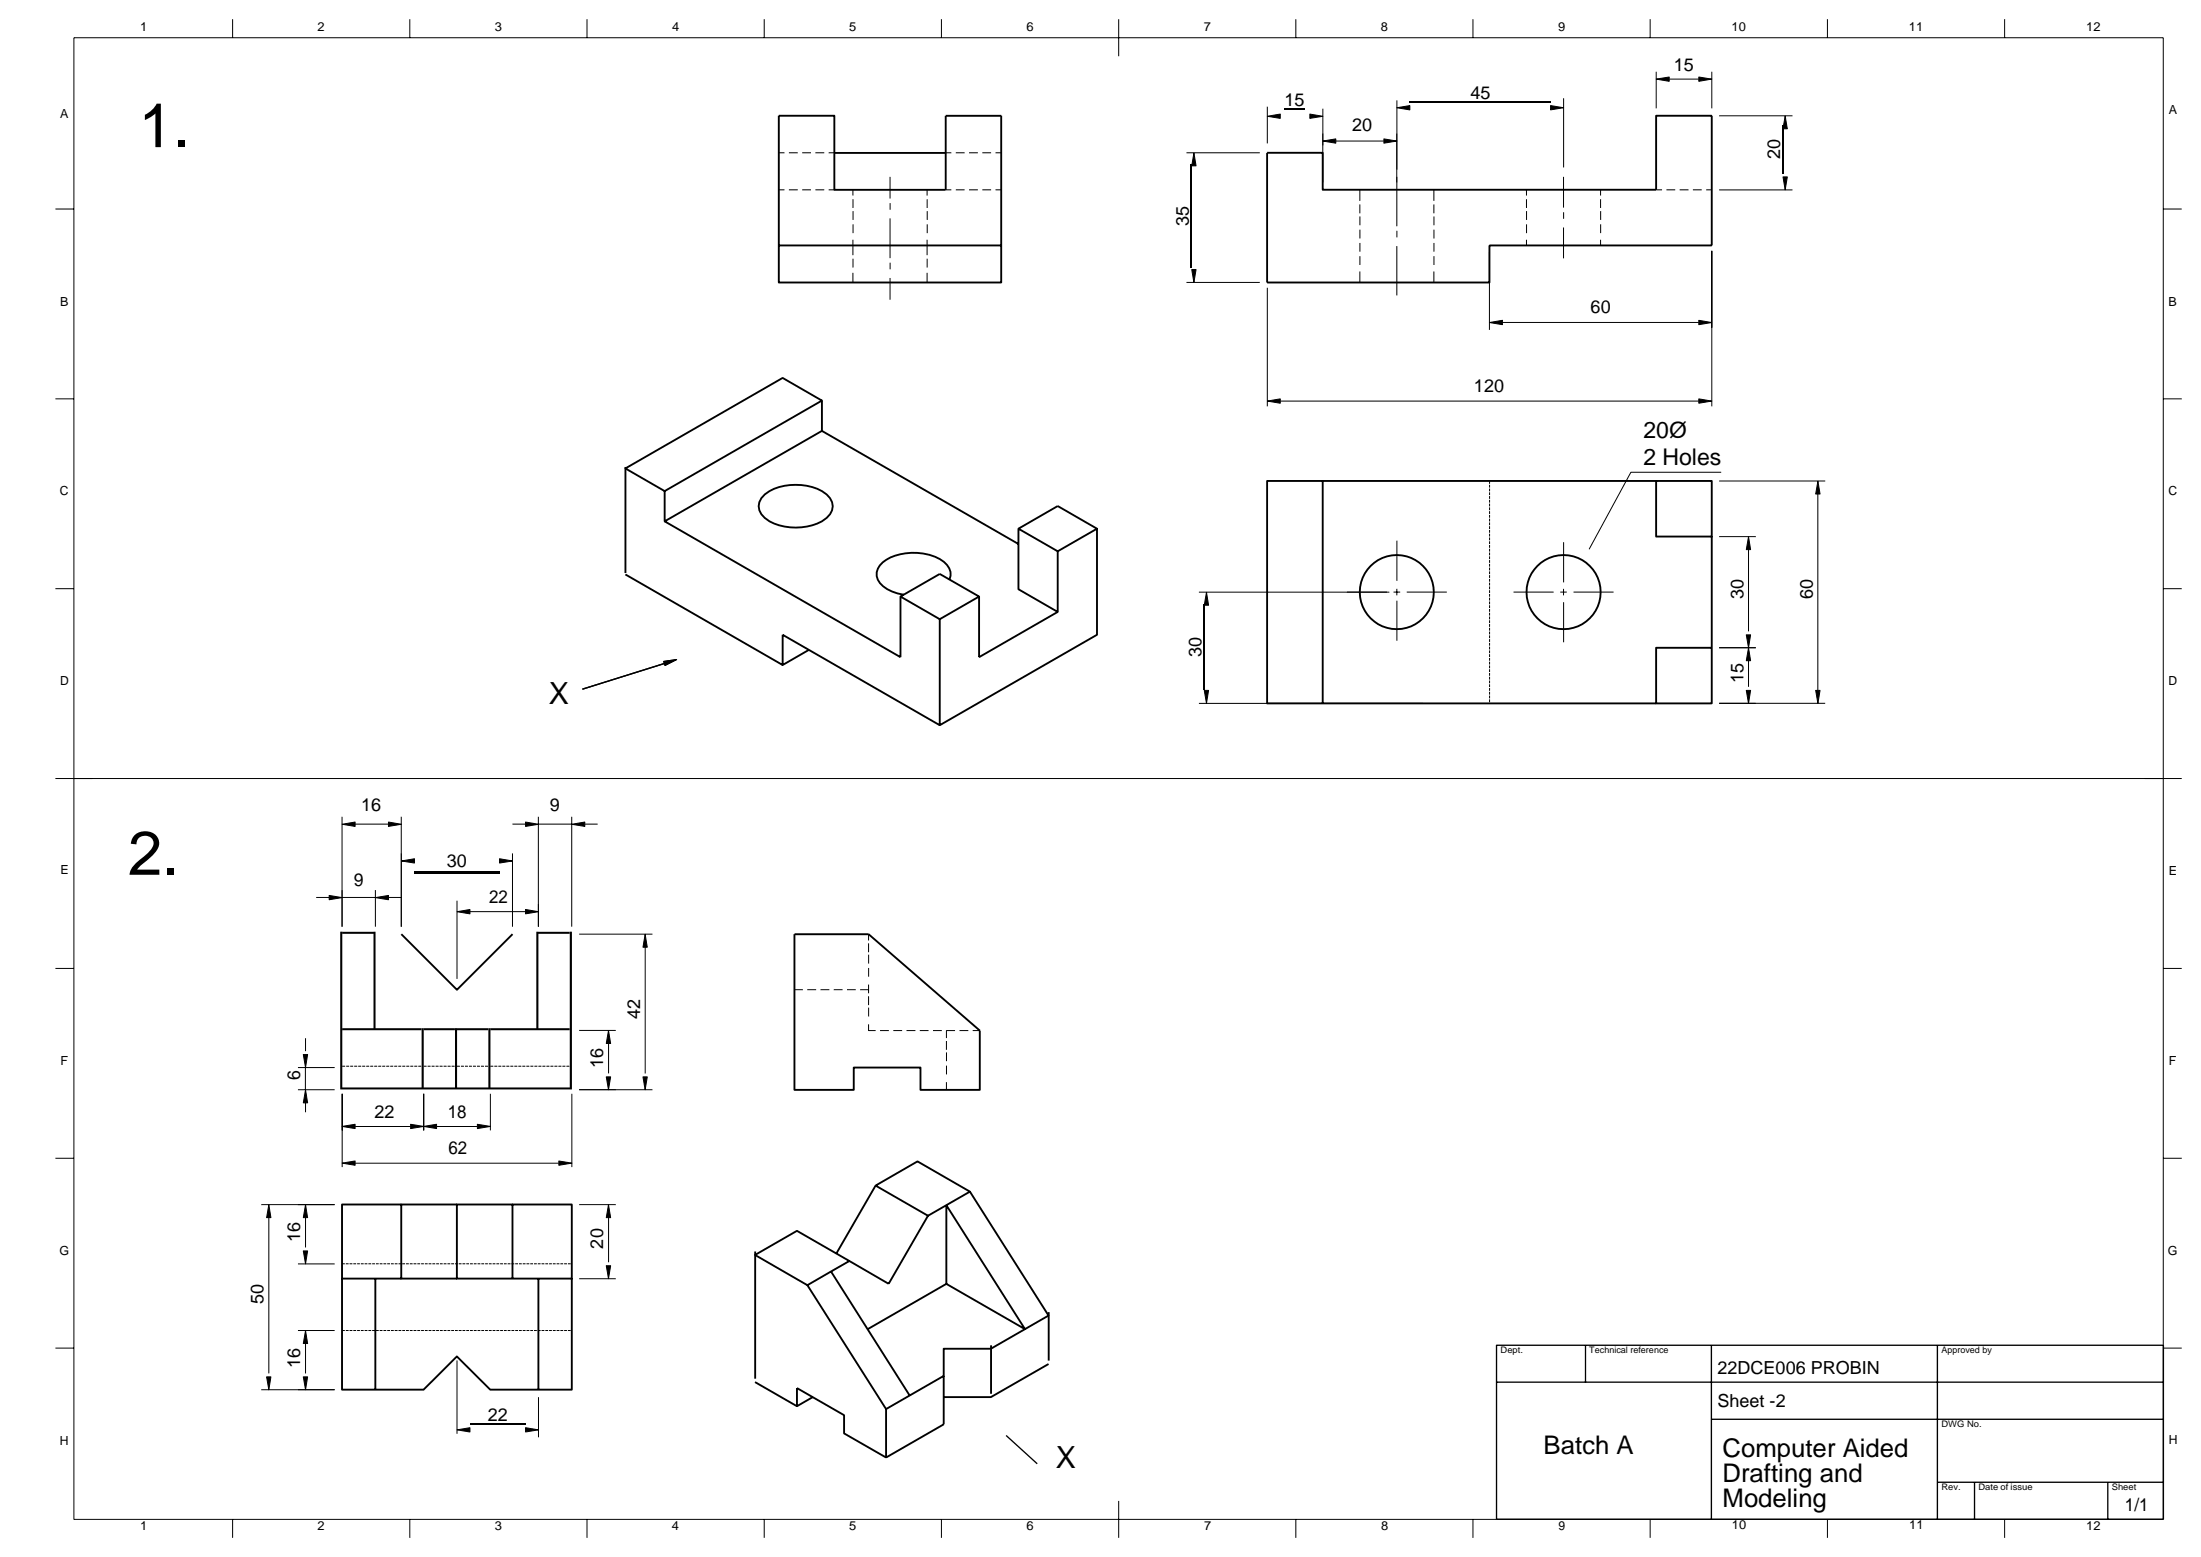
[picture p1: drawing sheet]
<svg xmlns="http://www.w3.org/2000/svg" width="558mm" height="395mm" viewBox="0 0 558 395" stroke-linecap="round" stroke-linejoin="round" font-family="sans-serif">
<g fill="none" stroke="#000" stroke-width=".48">
<path d="M211.7 38.8h28.3M321.5 38.8h14.1v9.4h84.6v-18.8h14.1v32.9h-56.4v9.4h-56.4zM239.9 48.2h-28.2v-18.8h-14.1v42.3h56.4v-9.4h-56.4M240 48.2v-18.8h14.1l-.1 32.9M158.7 118.5v26.9M208.5 101.7l-9.9-5.8-39.9 23 9.9 5.7M208.5 109.3l49.9 28.7M168.6 124.6l39.9-22.9v7.6l-39.9 23zM168.6 132.3l59.9 34.5v-15.4l9.9-5.8 10 5.8v15.4l20-11.5M194 125.5a13.9 13.9 0 0 1 15.7 0 3.6 3.6 0 0 1 0 5.9 13.8 13.8 0 0 1-15.7 0 3.6 3.6 0 0 1 0-5.9zM258.4 134.2l10 5.7v15.4l-10-5.8v-15.3l10-5.8 9.9 5.8-9.9 5.7M278.3 134.2v26.9l-39.9 22.9v-26.9"/>
<path d="M335.6 122h-14.1v56.5h14.1M335.6 122v56.5M335.6 122h84.6M420.2 122h14.1v14.2h-14.1zM434.3 136.2v28.2M158.7 145.8l39.9 23M228.5 151.4l9.9 5.7 10-5.7M240.9 147.1a4.1 4.1 0 0 0-2.4-5.2 14.2 14.2 0 0 0-14.5 .8 3.7 3.7 0 0 0 .1 6.1 10.9 10.9 0 0 0 5.2 2.1M205.2 164.9l-6.6 3.9v-7.7l39.8 22.9M335.6 178.5h84.6M420.2 164.4h14.1v14.1h-14.1zM101.8 237l14.1 14.2 14.2-14.2"/>
<path d="M220.4 237l28.2 24.5v15.1h-15v-5.7h-17v5.7h-15v-39.6l18.8 .1M101.8 305.6h-15v18.8h15M115.9 305.6h14.1v18.8h-14.1zM115.9 305.6h-14.1v18.8h14.1M130 305.6h15.1v18.8h-15.1M191.6 317.6v32.2M222.2 300.8l13.3 7.7-10 17.3-23.3-13.5-10.6 6.2 13.3 7.6 10.6-6.1M222.2 300.8l10.6-6.1 13.3 7.7-10.6 6.1M222.2 300.8l-10 17.3M246.1 302.4l19.9 31.4-14.6 8.4h-12v6.9l-8.6 5M86.8 324.4v28.2h8.4M95.2 324.4v28.2"/>
<path d="M136.6 324.4v28.2M145.1 324.4v28.2h-20.7l-8.5-8.4-8.4 8.4h-12.3M204.9 326.1l19.9 31.5 6-3.5M210.9 322.7l19.9 31.4M240.1 325.8l20 11.5-20-31.5v20l-19.9 11.5M266.1 333v12.3M191.6 350.7l10.6 6.1M206.2 354.5l-4 2.3v-4.6l12 6.9v4.6l10.6 6.2M224.8 357.6v12.3M239.4 349.1v12.3l-14.6 8.5M251.5 341.4v12.3M266 346.1l-14.6 8.4h-12"/>
<circle cx="354.4" cy="150.3" r="9.4"/>
<circle cx="396.7" cy="150.3" r="9.4"/>
</g>
<path d="M377.9 122.1v56.4M86.8 320.7h58.3M86.8 337.6h58.3" fill="none" stroke="#000" stroke-width=".25" stroke-dasharray=".7 .2" stroke-linecap="butt"/>
<g fill="none" stroke="#000" stroke-width=".25">
<path d="M18.8 9.6h530.1v376h-530.1zM59 4.9v4.7M104 4.9v4.7M148.9 4.9v4.7M193.9 4.9v4.7M238.9 4.9v4.7M283.8 4.9v9.4M328.8 4.9v4.7M373.7 4.9v4.7M418.7 4.9v4.7M420.2 18.2v9.3M431 19.5l3.3 .6-3.3 .5z"/>
<path d="M434.3 18.2v9.3M463.7 4.9v4.7M508.6 4.9v4.7M197.6 38.8h1.5M200.2 38.8h2.2M203.5 38.8h2.3M206.9 38.8h2.2M210.3 38.8h1.4M239.9 38.8h1.5M242.5 38.8h2.3M245.9 38.8h2.2M249.2 38.8h2.3"/>
<path d="M252.6 38.8h1.5M301 38.8h18.7M302.9 38.8l.6 3.3h-1.1zM321.6 29.5l3.2-.6v1.1zM321.6 27.1v9.3M332.4 28.9l3.3 .6-3.3 .5zM335.7 35.8l3.2-.6v1.1zM335.7 27.6l-.1 18.7M338.9 35.8h12.2M351.1 35.2l3.3 .6-3.3 .5zM354.4 33.9v23.5M354.4 27.3l3.3-.5v1.1z"/>
<path d="M354.4 25.5v17.5M393.4 26.8l3.3 .5-3.3 .6zM396.7 24.9v17.6M420.2 20.1l3.3-.6v1.1zM423.5 20.1h7.6M436.2 29.4h18.6M452.9 29.4l.6 3.3h-1.1zM14.1 53h4.7M197.6 48.2h1.5M200.2 48.2h2.2M203.5 48.2h2.3M206.9 48.2h2.2"/>
<path d="M210.3 48.2h1.4M216.4 48.2v1.4M216.4 50.6v2.2M216.4 53.6v2.2M216.4 56.9v2.3M225.8 44.9v5.5M225.8 55.4v10.1M225.8 51.5v1.7M235.2 48.2v1.4M235.2 50.6v2.2M235.3 53.6v2.2M235.3 56.9v2.3"/>
<path d="M239.9 48.2h1.5M242.5 48.2h2.3M245.9 48.2h2.2M249.2 48.2h2.3M252.6 48.2h1.5M345 48.2v2.8M345 51.9v2.2M345.1 54.9v2.3M345.1 58.3v2.2M354.4 58.6v1.6M363.8 48.2v2.8M363.8 51.9v2.2"/>
<path d="M363.8 54.9v2.3M363.8 58.3v2.2M387.3 48.2v1.4M387.3 50.6v2.2M387.3 53.6v2.2M387.3 56.9v2.3M396.7 44.9v7.8M396.7 57.7v7.9M396.7 53.9v1.6M406.1 48.2v1.4M406.1 50.6v2.2M406.1 53.6v2.2"/>
<path d="M406.1 56.9v2.3M420.2 48.2h1.5M422.8 48.2h2.3M426.2 48.2h2.2M429.5 48.2h2.3M432.9 48.2h1.5M436.2 48.2h18.6M452.4 44.9h1.1l-.6 3.3zM548.9 53h4.7M216.4 60.8v4M216.4 69.2v2.5M216.4 65.7v2.2"/>
<path d="M225.8 70.5v5.6M225.8 66.7v1.6M235.2 60.8v4M235.2 69.2v2.5M235.2 65.7v2.2M301 71.7h18.7M302.4 68.4h1.1l-.6 3.3zM321.6 73v30.1M345 68.9v2.8M345.1 61.6v2.3M345.1 65v2.2M354.4 62.4v12.6"/>
<path d="M363.8 68.9v2.8M363.8 61.6v2.3M363.8 65v2.2M377.9 64.2v19.5M387.3 60.8v1.5M406.1 60.8v1.5M434.3 63.6v39.5M377.9 81.8l3.3-.5v1.1zM381.2 81.8h49.8M431 81.3l3.3 .5-3.3 .6zM14.1 101.2h4.7M321.6 101.8l3.2-.6v1.1z"/>
<path d="M324.8 101.8h106.3M431 101.2l3.3 .6-3.3 .5zM436.7 119.8h-22.9l-10.6 19.6M548.9 101.2h4.7M354.4 137.2v10.2M396.7 137.6v10.2M436.2 122.1h26.9M436.2 136.2h9.3M443.7 136.2l.5 3.3h-1.1zM443.7 138.6v21.6M461.2 125.3v49.9M461.3 122.1l.5 3.3h-1.1z"/>
<path d="M14.1 149.4h4.7M304.2 150.3h48.3M306.1 150.3l.6 3.3h-1.1zM353.6 150.2h1.7M354.4 149.4v1.7M354.4 152.4v10.2M356.9 150.2h10.2M384 150.2h10.2M395.9 150.2h1.6M396.7 149.4v1.7M396.7 152.8v10.2M399.2 150.2h10.2"/>
<path d="M548.9 149.4h4.7M168.4 167.8l3.3-.4-3 1.5zM304.2 178.5h56.7M305.6 175.2h1.1l-.6 3.3zM436.2 178.5h26.9M436.2 164.4h9.3M443.1 161.1h1.1l-.5 3.3zM443.1 175.2h1.1l-.5 3.3zM443.7 164.4l.5 3.3h-1.1zM443.7 166.8v7.5M460.7 175.2h1.1l-.5 3.3zM14.1 197.6h539.5"/>
<path d="M86.8 207.3v27.9M86.8 209.2l3.3-.6v1.1zM90.1 209.1h8.4M98.6 208.6l3.2 .6-3.2 .5zM101.8 207.3v27.9M101.8 218.5l3.4-.6v1.1zM126.8 217.9l3.2 .6-3.2 .5zM130 209.1h3.3M130 216.6v18.6M133.3 208.6l3.3 .6-3.3 .5zM136.6 209.1h8.5M136.6 207.3v27.9"/>
<path d="M145.1 207.3v27.9M145.1 209.2l3.3-.6v1.1zM148.4 209.1h3.2M80.2 227.7h3.3M83.5 227.2l3.3 .6-3.3 .5zM86.8 227.7h8.4M95.2 225.9v9.3M95.3 227.8l3.3-.6v1.1zM98.5 227.7h3.3M116 231.4l3.2-.6v1.1zM116 228.6v19.8M119.2 231.3h14.1"/>
<path d="M133.3 230.8l3.3 .6-3.3 .5zM136.6 229.4v5.8M146.9 237h18.6M163.7 237.1l.5 3.3h-1.1zM163.7 239.5v32.9M220.4 237v1.7M220.4 239.4v2.2M14.1 245.7h4.7M201.6 251.1h2.1M204.8 251.1h2.3M208.2 251.1h2.2M211.5 251.1h2.3"/>
<path d="M214.9 251.1h2.2M218.2 251.1h2.2M220.4 249.8v2.3M220.4 252.8v2.3M220.4 259.9v1.6h1.8M220.4 242.3v2.2M220.4 245.6v2.2M220.4 255.7v2.2M548.9 245.7h4.7M75.6 276.5h9.3M75.6 270.9h9.3M77 267.6h1.1l-.6 3.3z"/>
<path d="M77.5 270.9v5.6M77.5 276.5l.6 3.4h-1.1zM77.5 263.5v3.2M77.5 279v3.2M86.8 277.5v18.7M107.5 277.5v9.3M124.4 277.5v9.3M145.1 277.5v18.7M146.9 276.5h18.6M146.9 261.5h9.3M153.8 273.3h1.1l-.5 3.2zM154.4 261.5l.5 3.3h-1.1z"/>
<path d="M154.4 263.9v8.5M163.1 273.3h1.1l-.5 3.2zM223.3 261.5h2.2M226.7 261.5h2.2M230 261.5h2.3M233.4 261.5h2.2M236.7 261.5h2.3M240.1 261.5h2.2M240.1 261.5v1.9M240.1 264.2v2.2M240.1 274.6v1.9M240.2 267.1v2.2"/>
<path d="M240.2 270.4v2.2M243.5 261.5h2.2M246.8 261.5h1.8M14.1 293.9h4.7M86.8 285.8l3.3-.5v1.1zM86.8 295.2l3.3-.6v1.1zM90.1 285.9h14.1M90.1 295.2h51.7M104.2 285.3l3.3 .5-3.3 .6zM107.5 285.8l3.3-.5v1.1zM110.8 285.9h10.3M121.1 285.3l3.3 .5-3.3 .6z"/>
<path d="M141.8 294.6l3.3 .6-3.3 .5zM548.9 293.9h4.7M66.3 305.7h18.6M68.2 305.7l.5 3.3h-1.1zM68.2 308.1v40.4M77 317.4h1.1l-.6 3.3zM77.5 305.7l.6 3.3h-1.1zM77.5 308.1v8.4M146.9 305.7h9.3M154.4 305.7l.5 3.3h-1.1zM154.4 308.1v12.2M75.6 320.7h9.3"/>
<path d="M75.6 337.6h9.3M77.5 337.6l.6 3.3h-1.1zM146.9 324.5h9.3M153.8 321.2h1.1l-.5 3.3zM14.1 342.1h4.7M66.3 352.7h18.6M67.6 349.4h1.1l-.5 3.3zM75.6 352.6h9.3M77 349.4h1.1l-.6 3.3zM77.5 340v8.5M116 345.2v18.6M136.6 354.5v10.2"/>
<path d="M548.9 342.1h4.7M116 362.8l3.2-.5v1.1zM133.3 362.3l3.3 .5-3.3 .6zM59 385.6v4.6M104 385.6v4.6M148.9 385.6v4.6M193.9 385.6v4.6M238.9 385.6v4.6M283.8 380.9v9.3M328.8 385.6v4.6M373.7 385.6v4.6M418.7 385.6v4.6"/>
<path d="M463.7 385.6v4.6M508.6 385.6v4.6"/>
</g>
<g fill="none" stroke="#000" stroke-width=".34">
<path d="M325.9 27.6h5.1M357.7 25.9h35.8M452.3 31.7v12.2M302.3 41.5v26.4M305.5 153.3v21.6M168.6 168.4l-20.8 6.5M379.7 341.4h169.2v44.1h-169.2zM379.7 350.7h169.2M402.3 341.4v9.3M434.2 341.4v44.1M491.6 341.4v44.1M119.3 361.3h14.1"/>
<path d="M255.3 364.3l7.9 7.1M434.2 360.2h114.7M491.6 376.1h57.3M501 376.1v9.4M534.8 376.1v9.4"/>
</g>
<g fill="#000">
<path d="M420.2 20.1l3.3-.6v1.1zM431 19.5l3.3 .6-3.3 .5zM302.9 38.8l.6 3.3h-1.1zM321.6 29.5l3.2-.6v1.1zM332.4 28.9l3.3 .6-3.3 .5zM335.7 35.8l3.2-.6v1.1zM351.1 35.2l3.3 .6-3.3 .5zM354.4 27.3l3.3-.5v1.1zM393.4 26.8l3.3 .5-3.3 .6zM452.9 29.4l.6 3.3h-1.1zM452.4 44.9h1.1l-.6 3.3zM302.4 68.4h1.1l-.6 3.3z"/>
<path d="M377.9 81.8l3.3-.5v1.1zM431 81.3l3.3 .5-3.3 .6zM321.6 101.8l3.2-.6v1.1zM431 101.2l3.3 .6-3.3 .5zM443.7 136.2l.5 3.3h-1.1zM461.3 122.1l.5 3.3h-1.1zM306.1 150.3l.6 3.3h-1.1zM168.4 167.8l3.3-.4-3 1.5zM305.6 175.2h1.1l-.6 3.3zM443.7 164.4l.5 3.3h-1.1zM443.1 161.1h1.1l-.5 3.3zM443.1 175.2h1.1l-.5 3.3z"/>
<path d="M460.7 175.2h1.1l-.5 3.3zM86.8 209.2l3.3-.6v1.1zM98.6 208.6l3.2 .6-3.2 .5zM101.8 218.5l3.4-.6v1.1zM126.8 217.9l3.2 .6-3.2 .5zM133.3 208.6l3.3 .6-3.3 .5zM145.1 209.2l3.3-.6v1.1zM83.5 227.2l3.3 .6-3.3 .5zM95.3 227.8l3.3-.6v1.1zM116 231.4l3.2-.6v1.1zM133.3 230.8l3.3 .6-3.3 .5zM163.7 237.1l.5 3.3h-1.1z"/>
<path d="M77.5 276.5l.6 3.4h-1.1zM77 267.6h1.1l-.6 3.3zM154.4 261.5l.5 3.3h-1.1zM153.8 273.3h1.1l-.5 3.2zM163.1 273.3h1.1l-.5 3.2zM86.8 285.8l3.3-.5v1.1zM86.8 295.2l3.3-.6v1.1zM104.2 285.3l3.3 .5-3.3 .6zM107.5 285.8l3.3-.5v1.1zM121.1 285.3l3.3 .5-3.3 .6zM141.8 294.6l3.3 .6-3.3 .5zM68.2 305.7l.5 3.3h-1.1z"/>
<path d="M77.5 305.7l.6 3.3h-1.1zM77 317.4h1.1l-.6 3.3zM154.4 305.7l.5 3.3h-1.1zM77.5 337.6l.6 3.3h-1.1zM153.8 321.2h1.1l-.5 3.3zM67.6 349.4h1.1l-.5 3.3zM77 349.4h1.1l-.6 3.3zM116 362.8l3.2-.5v1.1zM133.3 362.3l3.3 .5-3.3 .6z"/>
<path d="M105.1 221h21.7v.6h-21.7z" fill-rule="evenodd"/>
<path d="M86.8 260.9v.5h8v-.5zM86.8 236.4v.6h8v-.6zM94.8 236.4v25h12.2v-.5h-11.7v-24.5zM107.5 260.9v.5h7.9v-.5zM115.9 260.9v.5h8v-.5zM124.4 260.9v.5h11.7v-.5zM136.1 236.4v25h8.5v-.5h-8v-23.9h8v-.6z" fill-rule="evenodd"/>
<path d="M86.3 236.4v40.1h20.7v-.6h-20.1v-39.5zM107 260.9v15.6h8.4v-.6h-7.9v-15zM115.4 260.9v15.6h8.5v-.6h-7.9v-15zM123.9 260.9v15.6h20.7v-.6h-20.2v-15zM144.6 236.4v40.1h.5v-40.1z" fill-rule="evenodd"/>
</g>
<path d="M86.8 270.6h20.2M107.5 270.6h7.9M115.9 270.6h8M124.4 270.6h20.2" fill="none" stroke="#000" stroke-width=".25" stroke-dasharray=".8 .3" stroke-linecap="butt"/>
<g font-size="15.7">
<text x="35.2" y="37.3">1.</text>
<text x="32.5" y="222">2.</text>
</g>
<g font-size="7.7">
<text x="139.2" y="178.7">X</text>
<text x="267.9" y="372.5">X</text>
</g>
<g font-size="6.5">
<text x="391.7" y="368.9">Batch A</text>
<text x="437.1" y="369.7">Computer Aided</text>
<text x="437.1" y="376">Drafting and</text>
<text x="437.1" y="382.3">Modeling</text>
</g>
<g font-size="5.8">
<text x="417" y="111">20Ø</text>
<text x="417" y="118.1">2 Holes</text>
</g>
<g font-size="4.6">
<text x="424.7" y="18.1">15</text>
<text x="325.9" y="27">15</text>
<text x="373.1" y="25.2">45</text>
<text x="343.1" y="33.4">20</text>
<text x="451.7" y="40.4" transform="rotate(-90 451.7 40.4)">20</text>
<text x="301.6" y="57.3" transform="rotate(-90 301.6 57.3)">35</text>
<text x="403.6" y="79.6">60</text>
<text x="374" y="99.4">120</text>
<text x="442.4" y="152" transform="rotate(-90 442.4 152)">30</text>
<text x="459.9" y="152" transform="rotate(-90 459.9 152)">60</text>
<text x="304.8" y="166.6" transform="rotate(-90 304.8 166.6)">30</text>
<text x="442.4" y="173.3" transform="rotate(-90 442.4 173.3)">15</text>
<text x="91.7" y="205.8">16</text>
<text x="139.5" y="205.8">9</text>
<text x="113.4" y="220">30</text>
<text x="89.8" y="224.7">9</text>
<text x="124.1" y="229.1">22</text>
<text x="162.4" y="258.5" transform="rotate(-90 162.4 258.5)">42</text>
<text x="76.2" y="274.2" transform="rotate(-90 76.2 274.2)">6</text>
<text x="153" y="270.9" transform="rotate(-90 153 270.9)">16</text>
<text x="95" y="283.6">22</text>
<text x="113.6" y="283.6">18</text>
<text x="113.8" y="292.8">62</text>
<text x="76.2" y="315.1" transform="rotate(-90 76.2 315.1)">16</text>
<text x="153" y="316.8" transform="rotate(-90 153 316.8)">20</text>
<text x="66.9" y="330.9" transform="rotate(-90 66.9 330.9)">50</text>
<text x="76.2" y="347.1" transform="rotate(-90 76.2 347.1)">16</text>
<text x="435.8" y="348.7">22DCE006 PROBIN</text>
<text x="435.8" y="357.2">Sheet -2</text>
<text x="123.7" y="360.6">22</text>
<text x="539.2" y="383.5">1/1</text>
</g>
<g font-size="3.2">
<text x="35.6" y="7.9">1</text>
<text x="80.6" y="7.9">2</text>
<text x="125.5" y="7.9">3</text>
<text x="170.5" y="7.9">4</text>
<text x="215.5" y="7.9">5</text>
<text x="260.5" y="7.9">6</text>
<text x="305.5" y="7.8">7</text>
<text x="350.4" y="7.8">8</text>
<text x="395.4" y="7.8">9</text>
<text x="439.4" y="7.9">10</text>
<text x="484.3" y="7.9">11</text>
<text x="529.3" y="7.9">12</text>
<text x="15.3" y="29.9">A</text>
<text x="550.3" y="29">A</text>
<text x="15.3" y="77.8">B</text>
<text x="550.2" y="77.8">B</text>
<text x="15.2" y="125.6">C</text>
<text x="550.2" y="125.6">C</text>
<text x="15.2" y="173.7">D</text>
<text x="550.2" y="173.8">D</text>
<text x="15.4" y="221.9">E</text>
<text x="550.3" y="221.9">E</text>
<text x="15.4" y="270.2">F</text>
<text x="550.3" y="270.2">F</text>
<text x="15.1" y="318.3">G</text>
<text x="550" y="318.3">G</text>
<text x="15.2" y="366.6">H</text>
<text x="550.3" y="366.5">H</text>
<text x="35.6" y="388.3">1</text>
<text x="80.6" y="388.3">2</text>
<text x="125.6" y="388.3">3</text>
<text x="170.5" y="388.3">4</text>
<text x="215.5" y="388.3">5</text>
<text x="260.5" y="388.2">6</text>
<text x="305.5" y="388.2">7</text>
<text x="350.4" y="388.2">8</text>
<text x="395.4" y="388.2">9</text>
<text x="439.5" y="388">10</text>
<text x="484.4" y="388">11</text>
<text x="529.3" y="388.3">12</text>
</g>
<g font-size="2.3">
<text x="380.7" y="343.2">Dept.</text>
<text x="403.3" y="343.2">Technical reference</text>
<text x="492.6" y="343.2">Approved by</text>
<text x="492.6" y="362">DWG No.</text>
<text x="492.6" y="378">Rev.</text>
<text x="502" y="378">Date of issue</text>
<text x="535.8" y="378">Sheet</text>
</g>
</svg>
